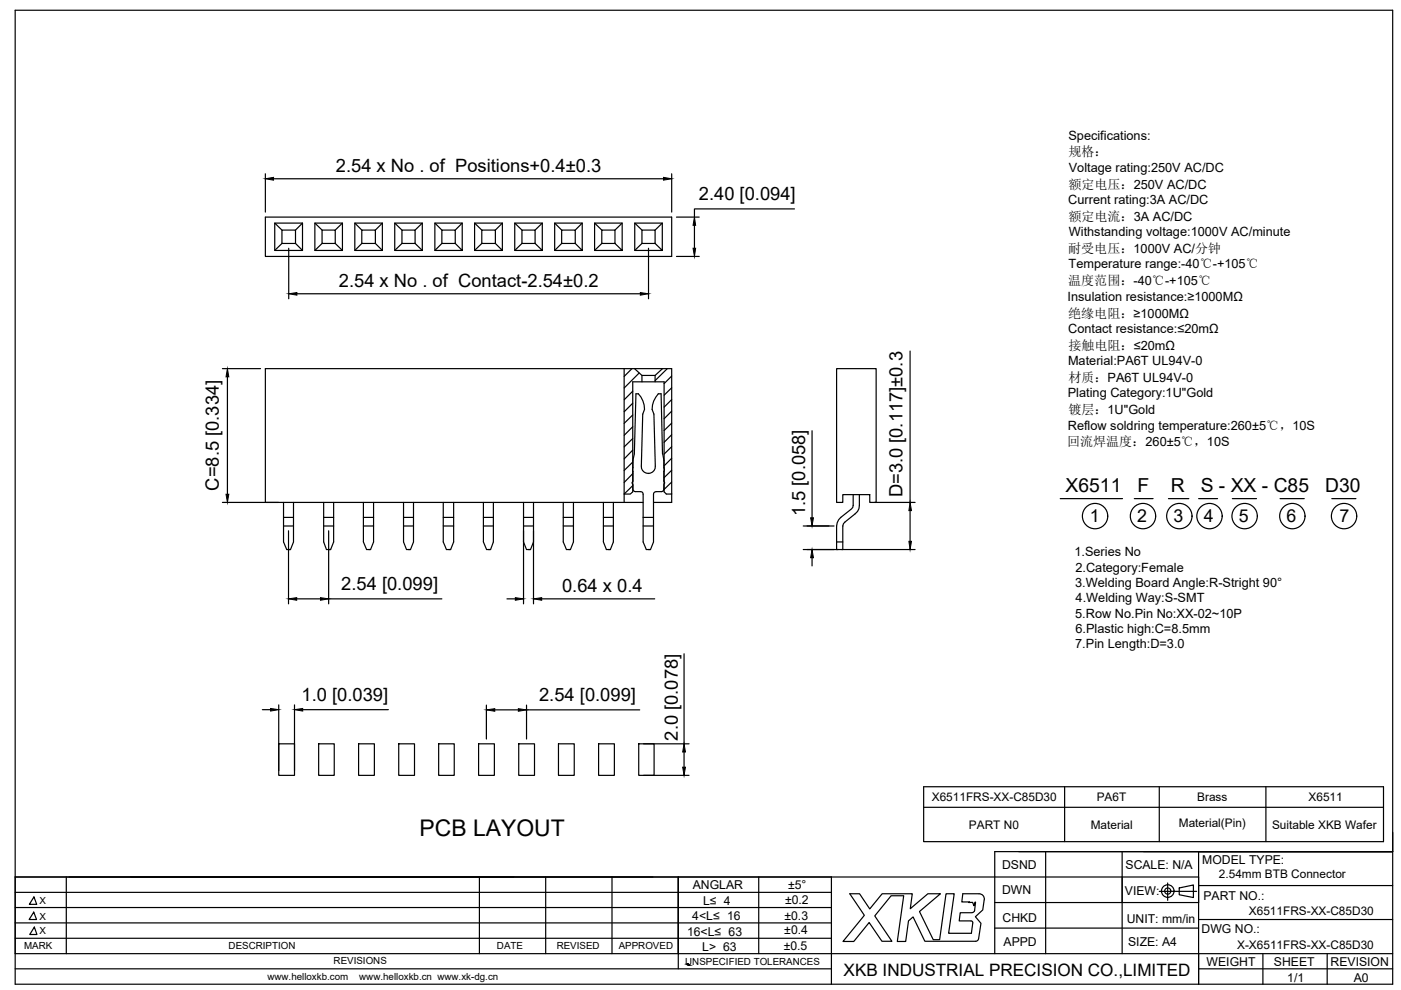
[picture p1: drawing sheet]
<svg xmlns="http://www.w3.org/2000/svg" width="297mm" height="210mm" viewBox="0 0 297 210" stroke-linecap="round" stroke-linejoin="round" font-family="sans-serif">
<!-- layer: 0 -->
<g fill="#000" stroke="#000" stroke-width=".21">
<path d="M56.3 37.9l1.7-.3v.6zM140.7 37.6l1.7 .3-1.7 .3zM146.9 52.6h.6l-.3 1.8zM147.2 46l.3 1.8h-.6zM48.2 78.2l.3 1.7h-.6zM61.2 62.3l1.7-.3v.6zM135.8 62l1.7 .3-1.7 .3zM47.9 104.8h.6l-.3 1.7zM172.2 116.5l.3 1.8h-.6zM171.9 109.8h.6l-.3 1.7zM192.7 114.8h.6l-.3 1.7zM193 106.5l.3 1.8h-.6z"/>
<path d="M61.2 127l1.7-.3v.6zM67.9 126.7l1.8 .3-1.8 .3zM109.3 126.7l1.7 .3-1.7 .3zM113.1 127l1.8-.3v.6zM57.4 150.2l1.7 .3-1.7 .3zM62.4 150.5l1.8-.3v.6zM103.1 150.5l1.8-.2v.5zM109.9 150.3l1.7 .2-1.7 .3zM145 157.7l.3 1.7h-.6zM144.7 162.7h.6l-.3 1.7zM145.8 204.5h.2zM145.9 204.6h.2z"/>
<path d="M145.9 204.7h.2z"/>
<path d="M145.6 204.4h.4zM145.6 204.4h.4zM145.8 204.4h.2zM145.8 204.4h.2z"/>
<path d="M145.8 204.4l.2 .1zM145.8 204.4l.2 .1z"/>
<path d="M145.8 204.5h.2zM145.8 204.5h.2zM145.8 204.5h.2z"/>
<path d="M145.9 204.5l.1 .1zM145.9 204.5l.1 .1z"/>
<path d="M145.9 204.6h.2zM145.9 204.6h.2zM145.9 204.6h.2z"/>
<path d="M145.9 204.6l.2 .1zM145.9 204.6l.2 .1zM145.9 204.7h.2zM145.9 204.7h.2z"/>
</g>
<g fill="none" stroke="#000" stroke-width=".25">
<path d="M3.2 2.2h292.1v206.5h-292.1zM56.3 36.8v8.2M58 37.9h82.7M142.4 36.8v8.2M56.3 46h86.1v8.4h-86.1zM58.3 47.3h5.8v5.8h-5.8zM58.3 47.3l1.5 1.5M59.8 48.8h2.9v2.8h-2.9zM59.8 51.6l-1.5 1.5M61.2 52.6v10.7M62.7 51.6l1.4 1.5M64.1 47.3l-1.4 1.5"/>
<path d="M66.8 47.3h5.8v5.8h-5.8zM66.8 47.3l1.5 1.5M68.3 48.8h2.8v2.8h-2.8zM68.3 51.6l-1.5 1.5M71.1 51.6l1.5 1.5M72.6 47.3l-1.5 1.5M75.2 47.3h5.9v5.8h-5.9zM75.2 47.3l1.5 1.5M76.7 48.8h2.9v2.8h-2.9zM76.7 51.6l-1.5 1.5M79.6 51.6l1.5 1.5M81.1 47.3l-1.5 1.5"/>
<path d="M83.7 47.3h5.8v5.8h-5.8zM83.7 47.3l1.5 1.5M85.2 48.8h2.8v2.8h-2.8zM85.2 51.6l-1.5 1.5M88 51.6l1.5 1.5M89.5 47.3l-1.5 1.5M92.2 47.3l1.5 1.5M93.7 48.8h2.8v2.8h-2.8zM93.7 51.6l-1.5 1.5M96.5 51.6l1.5 1.5h-5.8v-5.8h5.8v5.8M98 47.3l-1.5 1.5M100.6 47.3l1.6 1.5"/>
<path d="M102.2 48.8h2.8v2.8h-2.8zM102.2 51.6l-1.6 1.5M105 51.6l1.5 1.5h-5.9v-5.8h5.9v5.8M106.5 47.3l-1.5 1.5M109.1 47.3l1.6 1.5M110.7 48.8h2.8v2.8h-2.8zM110.7 51.6l-1.6 1.5M113.5 51.6l1.5 1.5h-5.9v-5.8h5.9v5.8M115 47.3l-1.5 1.5M117.6 47.3l1.5 1.5M119.1 48.8h2.9v2.8h-2.9zM119.1 51.6l-1.5 1.5"/>
<path d="M122 51.6l1.4 1.5h-5.8v-5.8h5.8v5.8M123.4 47.3l-1.4 1.5M126.1 47.3l1.5 1.5M127.6 48.8h2.8v2.8h-2.8zM127.6 51.6l-1.5 1.5M130.4 51.6l1.5 1.5h-5.8v-5.8h5.8v5.8M131.9 47.3l-1.5 1.5M134.6 47.3l1.5 1.5M136.1 48.8h2.8v2.8h-2.8zM136.1 51.6l-1.5 1.5M137.5 52.6v10.7M138.9 51.6l1.5 1.5h-5.8v-5.8h5.8v5.8"/>
<path d="M140.4 47.3l-1.5 1.5M143.4 46h4.9M143.4 54.4h4.9M147.2 47.8v4.8M168.4 44.3h-21.2v1.7M47.2 78.2h8M48.2 79.9v24.9M62.9 62.3h72.9M132.3 78.2v28.3M134 78.2l-1.7 1.6M134.5 78.2l1.6 1.4h2.8l1.6-1.4M135.5 79.1l-3.2 3.2"/>
<path d="M136.1 79.6v1.4M138.9 79.6v1.4M141.5 78.2l-2.6 2.5M142.4 79.7l-1.6 1.6M177.4 78.2h8.4v28.3h-1.4v-1.6h-5.7v1.6h-1.3zM193 74.4v32.1M134.2 98l-1.9 1.8M134.2 95.4l-1.9 1.9M134.2 93l-1.9 1.8M134.2 90.5l-1.9 1.8M134.2 88l-1.9 1.8M134.2 85.5l-1.9 1.8"/>
<path d="M134.2 82.9l-1.9 1.9M140.5 96.2l-.3-12.7h-.6a4.8 4.8 0 0 0-1.3 3.3l.3 1 .3 11a1.48 1.48 0 0 1-1.4 1.6 1.48 1.48 0 0 1-1.5-1.6l.3-11a3.8 3.8 0 0 0-1-4.3h-.5l-.3 12.7-.3 1.4v4.4l-.2 .4 .2 .4v1.1l.3 .3h1.3l.5 .3 .1 10.4 .6 1.6h.9M140.5 96.2l.3 1.4M140.8 99.2l.1 .4-.1 .4M142.4 99.7l-1.6 1.6M142.4 97.2l-1.6 1.6M142.4 94.7l-1.6 1.6M142.4 92.2l-1.6 1.6M142.4 89.7l-1.6 1.6M142.4 87.2l-1.6 1.6M142.4 84.7l-1.6 1.6M142.4 82.2l-1.6 1.6"/>
<path d="M172.2 91.3v18.5M47.2 106.5h89.2M56.3 106.5v-28.3h86.1v28.3h-3.8M60.1 106.5v8.4l.7 1.6h.8M60.1 111.5h2.1M60.1 109.7h2.1M61.2 112.5v15.5M62.2 106.5v8.4l-.6 1.6h-.4M68.6 106.5v8.4l.6 1.6h.9l.6-1.6v-8.4M68.6 111.5h2.1M68.6 109.7h2.1M69.7 116.5h.4"/>
<path d="M69.7 112.5v15.5M77 106.5v8.4l.7 1.6h.9l.6-1.6v-8.4M77 111.5h2.2M77 109.7h2.2M78.1 116.5h.5M85.6 106.5v8.4l.6 1.6h.8l.7-1.6v-8.4M85.6 111.5h2.1M85.6 109.7h2.1M86.6 116.5h.4M94 106.5v8.4l.7 1.6h.8l.7-1.6v-8.4M94 111.5h2.2M94 109.7h2.2"/>
<path d="M95.1 116.5h.4M102.5 106.5v8.4l.7 1.6h.8l.6-1.6v-8.4M102.5 111.5h2.1M102.5 109.7h2.1M103.5 116.5h.5M111 114.9l.6 1.6h.9l.6-1.6M111 106.5v21.5M111 111.5h2.1M111 109.7h2.1M112.1 116.5h.4M113.1 106.5v21.5M119.4 106.5v8.4l.7 1.6h.8l.7-1.6v-8.4"/>
<path d="M119.4 111.5h2.2M119.4 109.7h2.2M120.6 116.5h.3M127.9 106.5v8.4l.7 1.6h.8l.6-1.6v-8.4M127.9 111.5h2.1M127.9 109.7h2.1M129 116.5h.4M134.2 103l-1.9 1.7h1.3l.6-.4v-23.3h6.6v23.3l.5 .4h1.1M134.2 100.4l-1.9 1.9M136.4 111.5h2.2M136.4 109.7h2.2M137.5 100.3v.1"/>
<path d="M140.8 102l.1 .4-.1 .4v.9l-.3 .5a1.99 1.99 0 0 0-1.9 .3v10.4l-.7 1.6h-.4M142.4 104.7h-.1M142.4 102.2l-1.6 1.6M170.3 116.5h23.7M170.3 111.5h6.5M172.2 118.3v1.7M177.4 114.9h1.3M180.9 104.9l-.1 2.7-2.5 2.1-.8 1.1-.1 .7v5M182.2 104.9v2.3l-.1 .6-.3 .6-3 2.7-.1 .4v5M185.4 106.5h8.6M193 108.3v6.5M224.8 105.7h13.2"/>
<path d="M240.5 105.7h4M247.7 105.7h4.4M254.1 105.7h4M261.3 105.7h5.1M271.4 105.7h5.1M282.4 105.7h5.1M62.9 127h5M69.7 127h24M107.5 127h1.8M114.9 127h23.9M145 138.6v19.1M55.6 150.5h1.8"/>
<path d="M59.1 157.7h3.3v6.7h-3.3zM59.1 149.5v13.9M62.4 149.5v13.9M64.2 150.5h18.1M67.6 157.7h3.3v6.7h-3.3zM76 157.7h3.4v6.7h-3.4zM84.5 157.7h3.4v6.7h-3.4zM93 157.7h3.3v6.7h-3.3zM101.5 157.7h3.3v6.7h-3.3zM103.1 149.5v7.2M104.9 150.5h5M110 157.7h3.3v6.7h-3.3z"/>
<path d="M111.6 149.5v7.2M111.6 150.5h24M118.4 157.7h3.4v6.7h-3.4zM126.9 157.7h3.4v6.7h-3.4zM135.4 157.7h3.3v6.7h-3.3zM136.4 157.7h9.7M145 159.4v3.3M136.4 164.4h9.7M195.8 166.8h97.5v11.6h-97.5zM195.8 171.2h97.5M225.7 166.8v11.6M245.8 166.8v11.6"/>
<path d="M268.4 166.8v11.6M295.3 176.5v4.1h-52.9M3.2 185.9h250.9M3.2 195.7h173.1M3.2 198.9h173.1M3.2 192.4h173.1M3.2 189.2h173.1M7.2 193.4l.5 1.6h-1.5zM7.2 190.2l.6 1.5h-1.6zM7.3 196.6l.5 1.5h-1.5zM14.1 185.9v16.3M101.6 185.9v16.3"/>
<path d="M115.7 185.9v16.3M129.8 185.9v16.3M160.9 185.9v16.3M176.3 185.9v22.8M206.1 193.5h-2.5l-.2 1.8h2.5l.3 .1v.3M206.2 195.7l-.2 2.2h-4.9l1.2-8.4h-1.7l-1.4 9.7h-1.3l-3-5.9 4.5-3.8h-2.7l-3.7 3.2 .4-3.2h-6.4l-2.6 3.2-2.2-3.2h-2l3.1 4.6-4.6 5.5h2.3l3.3-4 2.7 4h2.1l-3.6-5.4 3.4-4.3h2.7l-1.4 9.7h1.8l.6-4.3 1-.9 2.5 5.2h10.7M206.6 193.1l-.1 .2-.4 .2M207.5 199l-.4 .5-.2 .1M208.7 190.8l-.3 2.1-1.6 1.5 1.2 1.4-.5 3.3M208.7 190.8a1.12 1.12 0 0 0-1.1-1.3h-3.5l-.2 1.7 2.3 .1 .3 .7 .2-.7h.1l-.2 1.8M210.9 191.4h43.2M210.9 196.8h43.2"/>
<path d="M216 180.6h79.3M221.7 180.6v21.6M237.9 180.6v21.6M245.8 189h7.9M247.6 187.2v3.7M250 188.3l3-.7v2.7l-3-.6zM254.1 195h41.2M254.1 187.8h41.2M3.2 205.4h173.1M3.2 202.2h292.1M143.8 202.2v-16.3v19.5M210.9 202.2v-21.6h84.4h-41.2v28.1"/>
<path d="M254.1 205.4h41.2M267.8 202.2v6.5M281.4 202.2v6.5"/>
<circle cx="232.2" cy="109.4" r="2.69"/>
<circle cx="242.3" cy="109.4" r="2.69"/>
<circle cx="250" cy="109.4" r="2.69"/>
<circle cx="256.4" cy="109.4" r="2.69"/>
<circle cx="263.9" cy="109.4" r="2.69"/>
<circle cx="274" cy="109.4" r="2.69"/>
<circle cx="285" cy="109.4" r="2.69"/>
<circle cx="247.6" cy="188.9" r="1.33"/>
<circle cx="247.6" cy="188.9" r=".66"/>
</g>
<text font-size="4.9" x="88.9" y="177.2">PCB LAYOUT</text>
<g font-size="4.1">
<text x="225.9" y="104.2">X6511</text>
<text x="241.2" y="104.2">F</text>
<text x="248.2" y="104.2">R</text>
<text x="254.6" y="104.2">S - XX - C85</text>
<text x="281" y="104.2">D30</text>
</g>
<g font-size="3.9">
<text x="71.2" y="36.5">2.54 x No . of Positions+0.4±0.3</text>
<text x="148.2" y="42.5">2.40 [0.094]</text>
<text x="71.8" y="60.8">2.54 x No . of Contact-2.54±0.2</text>
<text x="46.4" y="104" transform="rotate(-90 46.4 104)">C=8.5 [0.334]</text>
<text x="191.3" y="105.5" transform="rotate(-90 191.3 105.5)">D=3.0 [0.117]±0.3</text>
<text x="170.7" y="109.5" transform="rotate(-90 170.7 109.5)">1.5 [0.058]</text>
<text x="72.3" y="125.2">2.54 [0.099]</text>
<text x="119.2" y="125.5">0.64 x 0.4</text>
<text x="63.9" y="148.6">1.0 [0.039]</text>
<text x="114.3" y="148.7">2.54 [0.099]</text>
<text x="143.7" y="157" transform="rotate(-90 143.7 157)">2.0 [0.078]</text>
</g>
<g font-size="3.8">
<text x="231.1" y="110.8">1</text>
<text x="241.1" y="110.8">2</text>
<text x="248.8" y="110.7">3</text>
<text x="255.3" y="110.8">4</text>
<text x="262.6" y="110.7">5</text>
<text x="272.8" y="110.7">6</text>
<text x="284" y="110.8">7</text>
</g>
<text font-size="3.6" x="178.9" y="206.9">XKB INDUSTRIAL PRECISION CO.,LIMITED</text>
<g font-size="2.8">
<text x="226.5" y="33.2">规格：</text>
<text x="226.5" y="40">额定电压：250V AC/DC</text>
<text x="226.5" y="46.8">额定电流：3A AC/DC</text>
<text x="226.5" y="53.6">耐受电压：1000V AC/分钟</text>
<text x="226.5" y="60.5">温度范围：-40℃-+105℃</text>
<text x="226.5" y="67.3">绝缘电阻：≥1000MΩ</text>
<text x="226.5" y="74.1">接触电阻：≤20mΩ</text>
<text x="226.5" y="81">材质：PA6T UL94V-0</text>
<text x="226.5" y="87.7">镀层：1U&quot;Gold</text>
<text x="226.2" y="94.6">回流焊温度：260±5℃，10S</text>
</g>
<g font-size="2.7">
<text x="226.5" y="29.6">Specifications:</text>
<text x="226.6" y="36.4">Voltage rating:250V AC/DC</text>
<text x="226.5" y="43.2">Current rating:3A AC/DC</text>
<text x="226.6" y="50.1">Withstanding voltage:1000V AC/minute</text>
<text x="226.6" y="56.9">Temperature range:-40℃-+105℃</text>
<text x="226.4" y="63.8">Insulation resistance:≥1000MΩ</text>
<text x="226.5" y="70.6">Contact resistance:≤20mΩ</text>
<text x="226.4" y="77.4">Material:PA6T UL94V-0</text>
<text x="226.4" y="84.2">Plating Category:1U&quot;Gold</text>
<text x="226.4" y="91.1">Reflow soldring temperature:260±5℃，10S</text>
<text x="227.8" y="118">1.Series No</text>
<text x="228" y="124.5">3.Welding Board Angle:R-Stright 90°</text>
<text x="228" y="121.2">2.Category:Female</text>
<text x="228" y="131">5.Row No.Pin No:XX-02~10P</text>
<text x="228" y="127.7">4.Welding Way:S-SMT</text>
<text x="228" y="137.5">7.Pin Length:D=3.0</text>
<text x="228" y="134.2">6.Plastic high:C=8.5mm</text>
</g>
<g font-size="2.6">
<text x="212.5" y="184.3">DSND</text>
<text x="238.6" y="184.2">SCALE: N/A</text>
<text x="254.9" y="183.1">MODEL TYPE:</text>
<text x="146.9" y="188.4">ANGLAR</text>
<text x="149.1" y="192">L≤ 4</text>
<text x="166.5" y="191.7">±0.2</text>
<text x="167.1" y="188.5">±5°</text>
<text x="212.5" y="189.5">DWN</text>
<text x="238.5" y="189.8">VIEW:</text>
<text x="255.1" y="190.7">PART NO.:</text>
<text x="146.8" y="195.1">4&lt;L≤ 16</text>
<text x="166.3" y="195.1">±0.3</text>
<text x="212.6" y="195.4">CHKD</text>
<text x="238.9" y="195.6">UNIT: mm/in</text>
<text x="254.8" y="197.8">DWG NO.:</text>
<text x="145.7" y="198.4">16&lt;L≤ 63</text>
<text x="148.9" y="201.6">L&gt; 63</text>
<text x="166.2" y="201.4">±0.5</text>
<text x="166.3" y="198.1">±0.4</text>
<text x="212.8" y="200.5">APPD</text>
<text x="239.2" y="200.6">SIZE: A4</text>
<text x="255.8" y="204.9">WEIGHT</text>
<text x="270.1" y="204.9">SHEET</text>
<text x="272.9" y="208.3">1/1</text>
<text x="282.1" y="204.8">REVISION</text>
<text x="287" y="208.1">A0</text>
</g>
<g font-size="2.5">
<text x="197.6" y="169.9">X6511FRS-XX-C85D30</text>
<text x="232.5" y="169.9">PA6T</text>
<text x="253.8" y="169.9">Brass</text>
<text x="277.5" y="169.9">X6511</text>
<text x="205.4" y="175.7">PART N0</text>
<text x="231.3" y="175.7">Material</text>
<text x="249.9" y="175.4">Material(Pin)</text>
<text x="269.7" y="175.7">Suitable XKB Wafer</text>
<text x="258.4" y="186.1">2.54mm BTB Connector</text>
<text x="264.8" y="194">X6511FRS-XX-C85D30</text>
<text x="262.3" y="201.2">X-X6511FRS-XX-C85D30</text>
</g>
<g font-size="2.1">
<text x="8.3" y="191.7">X</text>
<text x="8.3" y="195">X</text>
<text x="5.1" y="201.3">MARK</text>
<text x="8.3" y="198.1">X</text>
<text x="48.5" y="201.3">DESCRIPTION</text>
<text x="105.4" y="201.1">DATE</text>
<text x="118" y="201.3">REVISED</text>
<text x="131.2" y="201.3">APPROVED</text>
<text x="56.7" y="207.7">www.helloxkb.com</text>
<text x="70.7" y="204.4">REVISIONS</text>
<text x="76.2" y="207.7">www.helloxkb.cn www.xk-dg.cn</text>
<text x="145.3" y="204.6">UNSPECIFIED TOLERANCES</text>
</g>
</svg>
